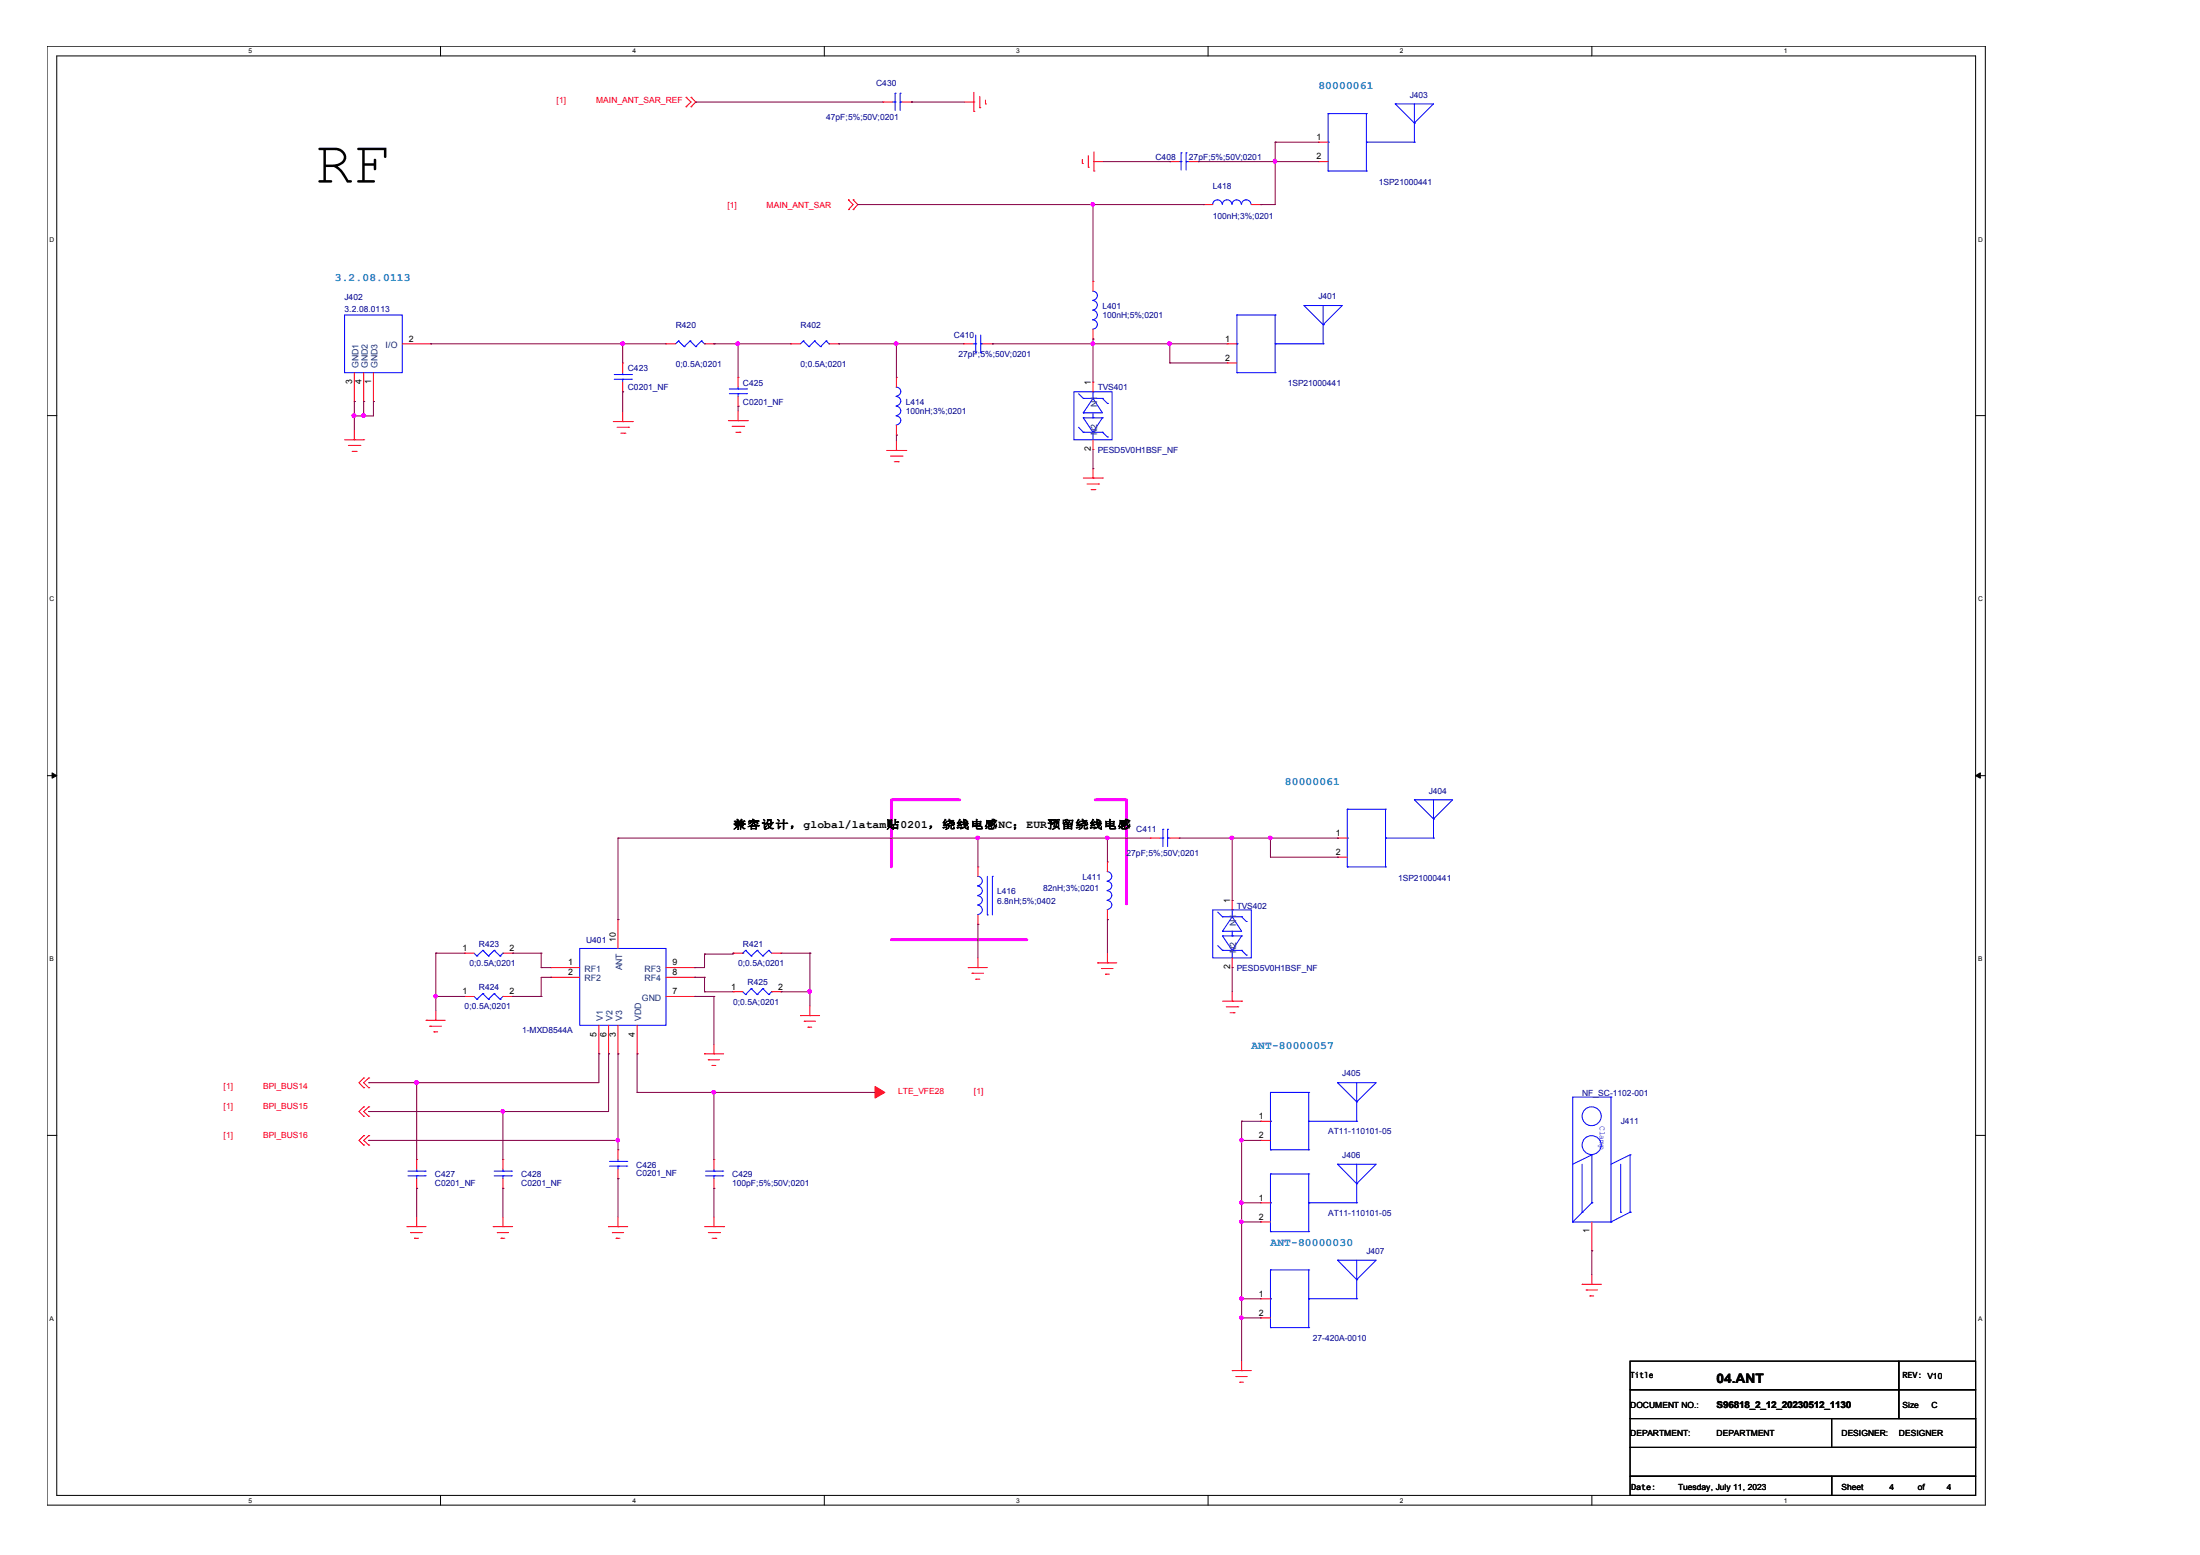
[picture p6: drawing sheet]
<svg xmlns="http://www.w3.org/2000/svg" width="297mm" height="210mm" viewBox="0 0 297 210" stroke-linecap="round" stroke-linejoin="round" font-family="sans-serif">
<path d="M6.3 6.2h261.8v197h-261.8zM7.7 7.5h259v194.4h-259z" fill="none" stroke="#000" stroke-width=".14"/>
<g fill="#fff">
<path d="M33.6 6.4h.5v1h-.5z"/>
<path d="M33.6 202h.5v1h-.5z"/>
</g>
<path d="M59.5 6.2v1.3M59.5 201.9v1.3" fill="none" stroke="#000" stroke-width=".14"/>
<g fill="#fff">
<path d="M85.4 6.4h.5v1h-.5z"/>
<path d="M85.4 202h.5v1h-.5z"/>
</g>
<path d="M111.3 6.2v1.3M111.3 201.9v1.3" fill="none" stroke="#000" stroke-width=".14"/>
<g fill="#fff">
<path d="M137.2 6.4h.5v1h-.5z"/>
<path d="M137.2 202h.5v1h-.5z"/>
</g>
<path d="M163.1 6.2v1.3M163.1 201.9v1.3" fill="none" stroke="#000" stroke-width=".14"/>
<g fill="#fff">
<path d="M189 6.4h.5v1h-.5z"/>
<path d="M189 202h.5v1h-.5z"/>
</g>
<path d="M214.9 6.2v1.3M214.9 201.9v1.3" fill="none" stroke="#000" stroke-width=".14"/>
<g fill="#fff">
<path d="M240.8 6.4h.5v1h-.5z"/>
<path d="M240.8 202h.5v1h-.5z"/>
<path d="M6.7 31.8h.6v1h-.6z"/>
<path d="M267.1 31.8h.6v1h-.6z"/>
<path d="M6.7 80.4h.6v1h-.6z"/>
<path d="M267.1 80.4h.6v1h-.6z"/>
</g>
<path d="M6.3 56.1h1.4M266.7 56.1h1.4" fill="none" stroke="#000" stroke-width=".14"/>
<g fill="#fff">
<path d="M6.7 129h.6v1h-.6z"/>
<path d="M267.1 129h.6v1h-.6z"/>
</g>
<path d="M6.3 104.7h1.4M266.7 104.7h1.4" fill="none" stroke="#000" stroke-width=".14"/>
<g fill="#000" stroke="#000" stroke-width=".14">
<path d="M7 104.3l.7 .4-.7 .3z" fill-rule="evenodd"/>
<path d="M266.7 104.7l.7-.4v.7z" fill-rule="evenodd"/>
</g>
<g fill="#fff">
<path d="M6.7 177.5h.5v1h-.5z"/>
<path d="M267.1 177.5h.5v1h-.5z"/>
</g>
<path d="M6.3 153.3h1.4M266.7 153.3h1.4M220.1 183.7h36.3v3.9h-36.3zM220.1 187.6h36.3v3.9h-36.3zM220.1 199.3h27.2v2.6h-27.2zM220.1 195.4h46.6v3.9h-46.6zM220.1 191.5h46.6v3.9h-46.6zM247.3 199.3h19.4v2.6h-19.4zM247.3 191.5h19.4v3.9h-19.4zM256.4 183.7h10.3v3.9h-10.3zM256.4 187.6h10.3v3.9h-10.3z" fill="none" stroke="#000" stroke-width=".14"/>
<path d="M120.4 108h31.7v18.8h-31.7z" fill="none" stroke="#f0f" stroke-width=".38" stroke-dasharray="18.3 18.3"/>
<g fill="none" stroke="#f00" stroke-width=".14">
<path d="M92.6 13.1h.1M92.6 14.4h.1M92.6 13.1l.7 .7-.7 .6M93.3 14.4h.1M93.3 13.1h.1M93.3 13.1l.6 .7-.6 .6M119.2 13.8h.1M119.2 13.8h1.3M121.8 13.8h1.3M123.1 13.8h.1M130.2 13.8h1.3M131.5 13.8h.1"/>
<path d="M131.5 15h.1M131.5 12.5v2.5M132.3 14.5h.1M132.3 13v1.5M133.1 14h.1M133.1 13.5v.5M178 19.2h.1M178 19.2h1.3M114.6 28.3h.1M114.6 27h.1M114.6 27l.6 .6-.6 .7M115.2 27h.1"/>
<path d="M115.2 28.3h.1M115.2 27l.6 .6-.6 .7M146.1 22.1h.1M146.1 21.5v.6M146.9 22.6h.1M146.9 21v1.6M147.6 38h.1M147.6 38v1.3M147.7 21.8h.1M147.7 23.1h.1M147.7 21.8h1.3M147.7 20.5v2.6"/>
<path d="M157.9 21.8h.1M157.9 21.8h1.3M160.5 21.8h1.3M161.8 21.8h.1M162.5 27.6h.1M162.5 27.6h1.2M169 27.6h1.2M170.2 27.6h.1M178 21.8h.1M178 21.8h1.3M46.5 59.4h2.6M47.8 59.4h.1"/>
<path d="M47.8 54.2h.1M47.8 50.3v3.9M47.8 58.1v1.3M49.1 59.4h.1M49.1 54.2h.1M49.1 50.3v3.9M50.4 54.2h.1M50.4 50.3v3.9M54.3 46.4h3.9M58.2 46.4h.1M82.8 56.9h2.6M83.3 57.7h1.6"/>
<path d="M83.8 58.5h.6M84.1 56.9h.1M84.1 49h.1M84.1 52.9h.1M84.1 49v1.3M84.1 51.6v1.3M84.1 55.6v1.3M84.4 58.5h.1M84.9 57.7h.1M85.4 56.9h.1M89.9 46.4h.1M89.9 46.4h1.3"/>
<path d="M95.1 46.4h1.3M96.4 46.4h.1M98.3 56.8h2.6M98.8 57.5h1.6M99.4 58.3h.5M99.7 56.8h.1M99.7 50.9h.1M99.7 54.8h.1M99.7 50.9v1.4M99.7 53.5v1.3M99.7 55.5v1.3M99.9 58.3h.1"/>
<path d="M100.4 57.5h.1M100.9 56.8h.1M106.8 46.4h.1M106.8 46.4h1.3M111.9 46.4h1.3M113.2 46.4h.1M121 50.9h.1M121 58.7h.1M121 50.9v1.4M121 57.4v1.3M121 59.5v1.3M130.1 46.4h.1"/>
<path d="M130.1 46.4h1.3M132.7 46.4h1.3M134 46.4h.1M147.6 45.8h.1M147.6 51.6h.1M147.6 44.5v1.3M147.6 51.6v1.3M147.6 59.4v1.3M165.7 46.4h.1M165.7 49h.1M165.7 46.4h1.3M165.7 49h1.3"/>
<path d="M47 60.1h1.6M47.5 60.9h.6M48.1 60.9h.1M48.6 60.1h.1M119.7 60.8h2.6M120.2 61.6h1.6M120.7 62.3h.6M121 60.8h.1M121.3 62.3h.1M121.8 61.6h.1M122.3 60.8h.1M146.3 64.5h2.5"/>
<path d="M146.8 65.3h1.5M147.3 66.1h.5M147.6 64.5h.1M147.6 60.7h.1M147.6 63.3v1.2M147.8 66.1h.1M148.3 65.3h.1M148.8 64.5h.1M132 117h.1M132 117v1.3M149.5 116.3h.1M149.5 116.3v1.4"/>
<path d="M155.3 113.1h.1M155.3 113.1h1.3M157.9 113.1h1.3M159.2 113.1h.1M180.6 113.1h.1M180.6 115.7h.1M180.6 113.1h1.3M180.6 115.7h1.3M57.5 137.7h.1M57.5 137.7h2.6M58 138.5h.1M58 138.5h1.6"/>
<path d="M58.6 139.3h.1M58.6 139.3h.5M58.8 137.7h.1M58.8 136.5v1.2M62.7 134.5h.1M62.7 128.7h.1M62.7 134.5h1.3M62.7 128.7h1.3M67.9 134.5h1.3M67.9 128.7h1.3M69.2 134.5h.1M69.2 128.7h.1"/>
<path d="M74.4 130.6h.1M74.4 131.9h.1M74.4 130.6h3.9M74.4 131.9h3.9M80.9 138.4v3.9M82.2 138.4v3.9M83.4 124.1h.1M83.4 124.1v3.9M83.4 138.4v3.9M86 138.4v3.9M89.9 130.6h3.9M89.9 131.9h3.9"/>
<path d="M89.9 134.5h3.9M93.8 134.5h.1M93.8 131.9h.1M93.8 130.6h.1M99 133.9h.1M99 128.7h.1M99 133.9h1.3M99 128.7h1.3M104.2 133.9h1.3M104.2 128.7h1.3M105.5 133.9h.1M105.5 128.7h.1"/>
<path d="M108.1 137.1h.1M108.1 137.1h2.6M108.6 137.9h.1M108.6 137.9h1.5M109.1 138.7h.1M109.1 138.7h.5M109.3 137.1h.1M109.3 135.8v1.3M130.7 130.6h.1M130.7 130.6h2.6M131.2 131.4h.1M131.2 131.4h1.6"/>
<path d="M131.7 132.2h.1M131.7 132.2h.6M132 130.6h.1M132 124.8h.1M132 123.5v1.3M132 129.3v1.3M148.2 130h.1M148.2 130h2.6M148.7 130.7h.1M148.7 130.7h1.6M149.3 131.5h.1M149.3 131.5h.5"/>
<path d="M149.5 130h.1M149.5 124.1h.1M149.5 122.8v1.3M149.5 128.7v1.3M165.1 135.1h2.5M165.6 135.9h1.5M166.1 136.7h.5M166.4 135.1h.1M166.4 121.6h.1M166.4 130.6h.1M166.4 121.6v1.2M166.4 129.3v1.3"/>
<path d="M166.4 133.9v1.2M166.6 136.7h.1M167.1 135.9h.1M167.6 135.1h.1M49.1 146.8h.1M49.1 145.5h.1M49.1 149.4h.1M49.1 150.7h.1M49.1 153.3h.1M49.1 154.6h.1M49.1 145.5l-.6 .6 .6 .7M49.1 149.4l-.6 .6 .6 .7"/>
<path d="M49.1 153.3l-.6 .6 .6 .7M49.8 146.8h.1M49.8 145.5h.1M49.8 149.4h.1M49.8 150.7h.1M49.8 153.3h.1M49.8 154.6h.1M49.8 145.5l-.7 .6 .7 .7M49.8 149.4l-.7 .6 .7 .7M49.8 153.3l-.7 .6 .7 .7M56.3 156.5h.1M56.3 156.5v1.3"/>
<path d="M56.3 159.1v1.3M67.9 156.5h.1M67.9 156.5v1.3M67.9 159.1v1.3M80.9 142.3h.1M82.2 142.3h.1M83.4 155.2h.1M83.4 159.1h.1M83.4 142.3h.1M83.4 155.2v1.3M83.4 157.8v1.3M86 142.3h.1"/>
<path d="M95.1 142.3h.1M95.1 142.3h2.6M95.6 143.1h.1M95.6 143.1h1.6M96.1 143.8h.1M96.1 143.8h.5M96.4 142.3h.1M96.4 156.5h.1M96.4 141v1.3M96.4 156.5v1.3M96.4 159.1v1.3M170.2 151.4h.1"/>
<path d="M170.2 153.9h.1M170.2 151.4h1.3M170.2 153.9h1.3M54.9 165.6h.1M54.9 165.6h2.6M55.5 166.4h.1M55.5 166.4h1.5M56 167.1h.1M56 167.1h.5M56.3 165.6h.1M56.3 160.4h.1M56.3 164.3v1.3"/>
<path d="M66.6 165.6h.1M66.6 165.6h2.6M67.1 166.4h.1M67.1 166.4h1.6M67.6 167.1h.1M67.6 167.1h.6M67.9 165.6h.1M67.9 160.4h.1M67.9 164.3v1.3M82.2 165.6h.1M82.2 165.6h2.6M82.7 166.4h.1"/>
<path d="M82.7 166.4h1.5M83.2 167.1h.1M83.2 167.1h.5M83.4 165.6h.1M83.4 164.3v1.3M95.1 165.6h2.6M95.6 166.4h1.6M96.1 167.1h.5M96.4 165.6h.1M96.4 160.4h.1M96.4 164.3v1.3M96.6 167.1h.1"/>
<path d="M97.2 166.4h.1M97.7 165.6h.1M170.2 162.4h.1M170.2 164.9h.1M170.2 175.3h.1M170.2 177.9h.1M170.2 162.4h1.3M170.2 164.9h1.3M170.2 175.3h1.3M170.2 177.9h1.3M213.6 173.4h.1M213.6 173.4h2.6"/>
<path d="M214.2 174.1h.1M214.2 174.1h1.5M214.7 174.9h.1M214.7 174.9h.5M214.9 173.4h.1M214.9 168.8h.1M214.9 164.9v3.9M214.9 172.1v1.3M166.4 185h.1M166.4 185h2.6M166.9 185.8h.1M166.9 185.8h1.5"/>
<path d="M167.4 186.6h.1M167.4 186.6h.5M167.6 185h.1M167.6 183.7v1.3"/>
</g>
<path d="M118.2 146.7l1.3 .8-1.3 .7z" fill-rule="evenodd" fill="#f00" stroke="#f00" stroke-width=".14"/>
<g fill="none" stroke="#00f" stroke-width=".14">
<path d="M120.5 13.8h.4M120.9 12.6h.1M120.9 13.8h.1M120.9 12.6v2.3M121.5 13.8h.1M121.5 12.6h.1M121.5 13.8h.3M121.5 12.6v2.3M179.3 15.3h.1M179.3 19.2h.1M179.3 15.3h5.2M179.3 15.3v7.8"/>
<path d="M184.5 19.2h.1M184.5 15.3h.1M184.5 19.2h6.5M184.5 15.3v7.8M188.4 14h.1M188.4 14h5.1l-2.5 2.6M188.4 14l2.6 2.6M191 16.6h.1M191 19.2h.1M191 14v5.2M147.5 39.3a.61 .61 0 0 1 .7 .6 .61 .61 0 0 1-.7 .6M159.2 21.8h.3"/>
<path d="M159.5 21.8h.1M159.5 20.6h.1M159.5 20.6v2.4M160.1 20.6h.1M160.1 21.8h.1M160.1 21.8h.4M160.1 20.6v2.4M163.7 27.6a.64 .64 0 0 1 .7-.6 .64 .64 0 0 1 .6 .6M165.1 27.6a.64 .64 0 0 1 .6-.6 .64 .64 0 0 1 .6 .6M166.4 27.6a.61 .61 0 0 1 .6-.6 .61 .61 0 0 1 .6 .6M167.6 27.6a.64 .64 0 0 1 .7-.6 .64 .64 0 0 1 .6 .6M179.3 23.1h.1"/>
<path d="M179.3 23.1h5.2M184.5 23.1h.1M46.5 42.5h7.8v7.8h-7.8zM82.9 51.2h2.4M82.9 50.6h2.4M84.1 50.6h.1M84.1 51.2h.1M84.1 50.3v.3M84.1 51.2v.4M85.3 51.2h.1M85.3 50.6h.1M91.6 46h.1"/>
<path d="M91.6 46l-.4 .4M91.6 46l.8 .8M92.4 46.8h.1M93.2 46h.1M93.2 46l-.8 .8M93.2 46l.7 .8M93.9 46.8h.1M94.7 46h.1M94.7 46l-.8 .8M94.7 46l.4 .4M95.1 46.4h.1M98.5 53.1h2.3"/>
<path d="M98.5 52.5h2.3M99.7 52.5h.1M99.7 53.1h.1M99.7 52.3v.2M99.7 53.1v.4M100.8 53.1h.1M100.8 52.5h.1M108.5 46h.1M108.5 46l-.4 .4M108.5 46l.7 .8M109.2 46.8h.1M110 46h.1"/>
<path d="M110 46l-.8 .8M110 46l.8 .8M110.8 46.8h.1M111.5 46h.1M111.5 46l-.7 .8M111.5 46l.4 .4M111.9 46.4h.1M121 52.3a.61 .61 0 0 1 .6 .6 .61 .61 0 0 1-.6 .6M121 53.5a.64 .64 0 0 1 .6 .7 .64 .64 0 0 1-.6 .6M121 54.8a.64 .64 0 0 1 .6 .7 .64 .64 0 0 1-.6 .6M121 56.1a.61 .61 0 0 1 .6 .7 .61 .61 0 0 1-.6 .6M131.4 46.4h.3"/>
<path d="M131.7 47.6h.1M131.7 46.4h.1M131.7 45.2v2.4M132.4 46.4h.1M132.4 47.6h.1M132.4 46.4h.3M132.4 45.2v2.4M145 52.9h5.2v6.5h-5.2zM145.6 57.7l.7 .6M145.6 53.1l.7 .7M146.3 58.3h.1M146.3 56.4h.1"/>
<path d="M146.3 55.7h.1M146.3 53.8h.1M146.3 58.3h2.5M146.3 56.4l1.3 1.9M146.3 56.4h2.5M146.3 53.8h2.5M147.5 40.6a.64 .64 0 0 1 .7 .6 .64 .64 0 0 1-.7 .6M147.5 41.9a.64 .64 0 0 1 .7 .6 .64 .64 0 0 1-.7 .7M147.5 43.2a.61 .61 0 0 1 .7 .6 .61 .61 0 0 1-.7 .6M147.6 58.3h.1M147.6 56.4h.1M147.6 53.8h.1"/>
<path d="M147.6 52.9h.1M147.6 52.9v.9M147.6 55.7v.7M147.6 58.3v1.1M147.6 53.8l-1.3 1.9M147.6 53.8l1.2 1.9h-2.5M148.8 58.3h.1M148.8 56.4h.1M148.8 53.8h.1M148.8 56.4l-1.2 1.9M148.8 58.3l.7 .7M148.8 53.8l.7 .7"/>
<path d="M149.5 59h.1M149.5 54.5h.1M167 42.5h.1M167 50.3h.1M167 46.4h.1M167 42.5h5.2M167 42.5v7.8M167 50.3h5.2M172.2 46.4h.1M172.2 42.5h.1M172.2 50.3h.1M172.2 46.4h6.4"/>
<path d="M172.2 42.5v7.8M176.1 41.2h.1M176.1 41.2h5.1l-2.6 2.6M176.1 41.2l2.5 2.6M178.6 43.8h.1M178.6 46.4h.1M178.6 41.2v5.2M132 118.3a.64 .64 0 0 1 .6 .6 .64 .64 0 0 1-.6 .7M132 119.6a.64 .64 0 0 1 .6 .6 .64 .64 0 0 1-.6 .7M133.3 118.3v5.2M134 118.3h.1M134 118.3v5.2"/>
<path d="M149.5 117.7a.64 .64 0 0 1 .6 .6 .64 .64 0 0 1-.6 .6M149.5 119a.61 .61 0 0 1 .6 .6 .61 .61 0 0 1-.6 .6M156.6 113.1h.4M157 111.9h.1M157 113.1h.1M157 111.9v2.4M157.6 113.1h.1M157.6 111.9h.1M157.6 113.1h.3M157.6 111.9v2.4M181.9 109.2h.1M181.9 117h.1"/>
<path d="M181.9 113.1h.1M181.9 109.2h5.2M181.9 109.2v7.8M181.9 117h5.2M187.1 113.1h.1M187.1 109.2h.1M187.1 117h.1M187.1 113.1h6.4M187.1 109.2v7.8M191 108h.1M191 108h5.1l-2.6 2.5M191 108l2.5 2.5"/>
<path d="M193.5 110.5h.1M193.5 113.1h.1M193.5 108v5.1M64 134.5l.4 .4M64 128.7l.4 .3M64.4 134.9h.1M64.4 129h.1M65.2 134.1h.1M65.2 128.3h.1M65.2 134.1l-.8 .8M65.2 134.1l.8 .8M65.2 128.3l-.8 .7"/>
<path d="M65.2 128.3l.8 .7M66 134.9h.1M66 129h.1M66.7 134.1h.1M66.7 128.3h.1M66.7 134.1l-.7 .8M66.7 134.1l.8 .8M66.7 128.3l-.7 .7M66.7 128.3l.8 .7M67.5 134.9h.1M67.5 129h.1M67.9 134.5h.1"/>
<path d="M67.9 128.7h.1M67.9 134.5l-.4 .4M67.9 128.7l-.4 .3M78.3 128h11.6v10.4h-11.6zM100.3 128.7h.1M100.3 133.9l.4 .4M100.7 134.3h.1M100.7 128.3h.1M100.7 128.3l.7 .7M100.7 128.3l-.4 .4M101.4 133.4h.1M101.4 129h.1"/>
<path d="M101.4 133.4l-.7 .9M101.4 133.4l.8 .9M102.2 134.3h.1M102.2 128.3h.1M102.2 128.3l.8 .7M102.2 128.3l-.8 .7M103 133.4h.1M103 129h.1M103 133.4l-.8 .9M103 133.4l.8 .9M103.8 134.3h.1M103.8 128.3h.1"/>
<path d="M103.8 128.3l.4 .4M103.8 128.3l-.8 .7M104.2 133.9h.1M104.2 133.9l-.4 .4M132 120.9a.61 .61 0 0 1 .6 .6 .61 .61 0 0 1-.6 .6M132 122.2a.64 .64 0 0 1 .6 .6 .64 .64 0 0 1-.6 .7M133.3 123.5h.1M149.5 120.2a.64 .64 0 0 1 .6 .7 .64 .64 0 0 1-.6 .6M149.5 121.6a.61 .61 0 0 1 .6 .6 .61 .61 0 0 1-.6 .6M163.7 122.8h5.3v6.5h-5.3zM164.4 127.6l.7 .7M164.4 123.1l.7 .7"/>
<path d="M165.1 128.3h.1M165.1 126.3h.1M165.1 125.7h.1M165.1 123.8h.1M165.1 128.3h2.5M165.1 126.3l1.3 2M165.1 126.3h2.5M165.1 123.8h2.5M166.4 128.3h.1M166.4 126.3h.1M166.4 123.8h.1M166.4 122.8h.1"/>
<path d="M166.4 122.8v1M166.4 125.7v.6M166.4 128.3v1M166.4 123.8l-1.3 1.9M166.4 123.8l1.2 1.9h-2.5M167.6 128.3h.1M167.6 126.3h.1M167.6 123.8h.1M167.6 126.3l-1.2 2M167.6 128.3l.7 .6M167.6 123.8l.7 .6M168.3 128.9h.1"/>
<path d="M168.3 124.4h.1M55.1 158.7h2.3M55.1 158.1h2.3M56.3 158.1h.1M56.3 158.7h.1M56.3 157.8v.3M56.3 158.7v.4M57.4 158.7h.1M57.4 158.1h.1M66.7 158.7h2.3M66.7 158.1h2.3M67.9 158.1h.1"/>
<path d="M67.9 158.7h.1M67.9 157.8v.3M67.9 158.7v.4M69 158.7h.1M69 158.1h.1M82.3 157.4h2.3M82.3 156.8h2.3M83.4 156.8h.1M83.4 157.4h.1M83.4 156.5v.3M83.4 157.4v.4M84.6 157.4h.1"/>
<path d="M84.6 156.8h.1M95.2 158.7h2.4M95.2 158.1h2.4M96.4 158.1h.1M96.4 158.7h.1M96.4 157.8v.3M96.4 158.7v.4M97.6 158.7h.1M97.6 158.1h.1M171.5 147.5h.1M171.5 155.2h.1M171.5 151.4h.1"/>
<path d="M171.5 158.5h.1M171.5 147.5h5.2M171.5 147.5v7.7M171.5 158.5v7.8M171.5 155.2h5.2M171.5 158.5h5.2M176.7 151.4h.1M176.7 147.5h.1M176.7 155.2h.1M176.7 158.5h.1M176.7 151.4h6.5M176.7 147.5v7.7"/>
<path d="M176.7 158.5v7.8M180.6 146.1h.1M180.6 157.2h.1M180.6 146.1h5.2l-2.6 2.6M180.6 146.1l2.6 2.6M180.6 157.2h5.2l-2.6 2.6M180.6 157.2l2.6 2.6M183.2 148.7h.1M183.2 151.4h.1M183.2 159.8h.1M183.2 146.1v5.3M183.2 157.2v5.2"/>
<path d="M213.6 157.2v6.4M214.9 155.9h.1M214.9 155.9l-2.6 1.3M214.9 155.9v6.5M217.5 148.1h.1M217.5 148.1h-5.2v16.8M217.5 148.1v16.8M218.8 157.2v6.4M220.1 155.9h.1M220.1 155.9l-2.6 1.3M220.1 155.9v7.7M171.5 166.3h.1"/>
<path d="M171.5 162.4h.1M171.5 171.4h.1M171.5 179.2h.1M171.5 175.3h.1M171.5 171.4v7.8M171.5 166.3h5.2M171.5 171.4h5.2M171.5 179.2h5.2M176.7 162.4h.1M176.7 166.3h.1M176.7 175.3h.1M176.7 171.4h.1"/>
<path d="M176.7 179.2h.1M176.7 171.4v7.8M176.7 162.4h6.5M176.7 175.3h6.5M180.6 170.1h.1M180.6 170.1h5.2l-2.6 2.6M180.6 170.1l2.6 2.6M183.2 162.4h.1M183.2 172.7h.1M183.2 175.3h.1M183.2 170.1v5.2M212.3 164.9h.1"/>
<path d="M212.3 164.9h5.2M213.6 163.6h.1M214.9 162.4h.1M214.9 162.4l-2.6 2.5M217.5 164.9h.1M218.8 163.6h.1M220.1 163.6h.1M220.1 163.6l-2.6 1.3"/>
<circle cx="214.9" cy="154.6" r="1.28"/>
<circle cx="214.9" cy="150.7" r="1.28"/>
</g>
<g fill="none" stroke="#800040" stroke-width=".14">
<path d="M93.9 13.8h.1M93.9 13.8h25.3M123.1 13.8h.1M123.1 13.8h7.1M172.2 19.2h.1M172.2 19.2v8.4h-2M172.2 19.2h5.8M115.8 27.6h.1M115.8 27.6h46.7M147.6 27.6h.1M147.6 27.6v10.4M149 21.8h8.9"/>
<path d="M157.9 21.8h.1M161.8 21.8h.1M161.8 21.8h16.2M162.5 27.6h.1M170.2 27.6h.1M172.2 21.8h.1M47.8 54.2h.1M47.8 56.1h.1M47.8 54.2v3.9M49.1 54.2h.1M49.1 56.1h.1M49.1 54.2v1.9"/>
<path d="M50.4 54.2h.1M50.4 54.2v1.9h-2.6M58.2 46.4h.1M58.2 46.4h31.7M84.1 46.4h.1M84.1 52.9h.1M84.1 46.4v2.6M84.1 52.9v2.7M96.4 46.4h.1M96.4 46.4h10.4M99.7 46.4h.1M99.7 54.8h.1"/>
<path d="M99.7 46.4v4.5M99.7 54.8v.7M113.2 46.4h.1M113.2 46.4h16.9M121 58.7h.1M121 46.4h.1M121 46.4v4.5M121 58.7v.8M134 46.4h.1M134 46.4h31.7M147.6 45.8h.1M147.6 46.4h.1"/>
<path d="M147.6 45.8v5.8M157.9 49h.1M157.9 46.4h.1M157.9 49h7.8M157.9 46.4v2.6M147.6 63.3h.1M147.6 60.7v2.6M83.4 113.1h.1M83.4 113.1h71.9M83.4 113.1v11M132 113.1h.1M132 113.1v3.9"/>
<path d="M149.5 113.1h.1M149.5 113.1v3.2M159.2 113.1h21.4M166.4 113.1h.1M166.4 113.1v8.5M171.5 113.1h.1M171.5 113.1v2.6h9.1M180.6 113.1h.1M180.6 115.7h.1M58.8 128.7h.1M58.8 134.5h.1M58.8 128.7h3.9"/>
<path d="M58.8 128.7v7.8M58.8 134.5h3.9M69.2 128.7h.1M69.2 134.5h.1M69.2 128.7h3.9M69.2 134.5h3.9M73.1 128.7h.1M73.1 130.6h.1M73.1 134.5h.1M73.1 130.6h1.3M73.1 128.7v1.9M74.4 131.9h.1"/>
<path d="M74.4 131.9h-1.3v2.6M83.4 124.1h.1M93.8 130.6h.1M93.8 131.9h.1M93.8 134.5h.1M93.8 134.5h2.6M93.8 131.9h1.3M95.1 128.8h.1M95.1 131.9h.1M95.1 133.9h.1M95.1 128.8v1.8h-1.3M95.1 131.9v2"/>
<path d="M95.1 133.9h3.9M96.4 134.5h.1M96.4 134.5v6.5M99 128.7h.1M99 128.7v.1h-3.9M105.5 133.9h.1M105.5 128.7h3.8M105.5 133.9h3.8M109.3 128.7h.1M109.3 133.9h.1M109.3 128.7v7.1M132 124.8h.1"/>
<path d="M132 124.8v4.5M149.5 124.1h.1M149.5 124.1v4.6M166.4 121.6h.1M166.4 130.6h.1M166.4 130.6v3.3M49.8 146.1h.1M49.8 150h.1M49.8 153.9h.1M49.8 153.9h33.6M56.3 146.1h.1M56.3 146.1v10.4"/>
<path d="M67.9 150h.1M67.9 150v6.5M80.9 142.3h.1M80.9 142.3v3.8h-31.1M82.2 142.3h.1M82.2 142.3v7.7h-32.4M83.4 142.3h.1M83.4 153.9h.1M83.4 159.1h.1M83.4 142.3v12.9M83.4 159.1v5.2M86 142.3h.1"/>
<path d="M86 147.5h.1M86 142.3v5.2M86 147.5h32.2M96.4 147.5h.1M96.4 147.5v9M167.6 151.4h.1M167.6 153.9h.1M167.6 151.4v32.3M167.6 151.4h2.6M167.6 153.9h2.6M56.3 160.4h.1M56.3 160.4v3.9"/>
<path d="M67.9 160.4h.1M67.9 160.4v3.9M96.4 160.4h.1M96.4 160.4v3.9M167.6 162.4h.1M167.6 164.9h.1M167.6 175.3h.1M167.6 177.9h.1M167.6 162.4h2.6M167.6 164.9h2.6M167.6 175.3h2.6M167.6 177.9h2.6"/>
<path d="M214.9 168.8h.1M214.9 168.8v3.3"/>
</g>
<g fill="#f0f" stroke="#f0f" stroke-width=".14">
<path d="M167.4 162.2h.4l.1 .1-.1 .2-.2 .1-.2-.1z" fill-rule="evenodd"/>
<path d="M167.4 153.7h.4l.1 .2-.1 .2h-.2h-.2z" fill-rule="evenodd"/>
<path d="M167.4 175.1h.4l.1 .2-.1 .1-.2 .1-.2-.1z" fill-rule="evenodd"/>
<path d="M167.4 164.7h.4l.1 .2-.1 .2-.2 .1-.2-.1z" fill-rule="evenodd"/>
<path d="M167.4 177.7h.4l.1 .2-.1 .1-.2 .1-.2-.1z" fill-rule="evenodd"/>
<path d="M147.4 27.4h.3l.1 .2-.1 .1-.2 .1-.1-.1z" fill-rule="evenodd"/>
<path d="M172 21.6l.1-.1 .2 .1v.3l-.2 .1-.1-.1z" fill-rule="evenodd"/>
<path d="M149.3 112.9h.4v.2v.2h-.2h-.2z" fill-rule="evenodd"/>
<path d="M147.4 46.2h.3l.1 .2-.1 .1-.2 .1-.1-.1z" fill-rule="evenodd"/>
<path d="M58.6 134.3h.4l.1 .2-.1 .1-.2 .1-.2-.1z" fill-rule="evenodd"/>
<path d="M109.2 133.6h.1l.2 .1v.3l-.2 .1-.1-.1z" fill-rule="evenodd"/>
<path d="M96.2 147.3h.3l.1 .1-.1 .2-.1 .1-.2-.1z" fill-rule="evenodd"/>
<path d="M67.7 149.8h.3l.1 .2-.1 .2-.1 .1-.2-.1z" fill-rule="evenodd"/>
<path d="M83.2 153.7h.4l.1 .2-.1 .2h-.2h-.2z" fill-rule="evenodd"/>
<path d="M171.3 112.9h.4v.2v.2h-.2h-.2z" fill-rule="evenodd"/>
<path d="M48.9 55.9h.2l.2 .1-.1 .3-.1 .1-.2-.1z" fill-rule="evenodd"/>
<path d="M167.4 162.2h.4l.1 .1-.1 .2-.2 .1-.2-.1z" fill-rule="evenodd"/>
<path d="M167.4 153.7h.4l.1 .2-.1 .2h-.2h-.2z" fill-rule="evenodd"/>
<path d="M167.4 175.1h.4l.1 .2-.1 .1-.2 .1-.2-.1z" fill-rule="evenodd"/>
<path d="M167.4 164.7h.4l.1 .2-.1 .2-.2 .1-.2-.1z" fill-rule="evenodd"/>
<path d="M167.4 177.7h.4l.1 .2-.1 .1-.2 .1-.2-.1z" fill-rule="evenodd"/>
<path d="M147.4 27.4h.3l.1 .2-.1 .1-.2 .1-.1-.1z" fill-rule="evenodd"/>
<path d="M172 21.6l.1-.1 .2 .1v.3l-.2 .1-.1-.1z" fill-rule="evenodd"/>
<path d="M149.3 112.9h.4v.2v.2h-.2h-.2z" fill-rule="evenodd"/>
<path d="M147.4 46.2h.3l.1 .2-.1 .1-.2 .1-.1-.1z" fill-rule="evenodd"/>
<path d="M58.6 134.3h.4l.1 .2-.1 .1-.2 .1-.2-.1z" fill-rule="evenodd"/>
<path d="M109.2 133.6h.1l.2 .1v.3l-.2 .1-.1-.1z" fill-rule="evenodd"/>
<path d="M96.2 147.3h.3l.1 .1-.1 .2-.1 .1-.2-.1z" fill-rule="evenodd"/>
<path d="M67.7 149.8h.3l.1 .2-.1 .2-.1 .1-.2-.1z" fill-rule="evenodd"/>
<path d="M83.2 153.7h.4l.1 .2-.1 .2h-.2h-.2z" fill-rule="evenodd"/>
<path d="M171.3 112.9h.4v.2v.2h-.2h-.2z" fill-rule="evenodd"/>
<path d="M48.9 55.9h.2l.2 .1-.1 .3-.1 .1-.2-.1z" fill-rule="evenodd"/>
<circle cx="84.1" cy="46.4" r=".25"/>
<circle cx="99.6" cy="46.4" r=".25"/>
<circle cx="121" cy="46.4" r=".25"/>
<circle cx="132" cy="113.1" r=".25"/>
<circle cx="56.2" cy="146.1" r=".25"/>
<circle cx="166.3" cy="113.1" r=".25"/>
<circle cx="157.9" cy="46.4" r=".25"/>
<circle cx="47.8" cy="56.1" r=".26"/>
</g>
<text font-size="8.3" x="42.6" y="24.7">RF</text>
<text font-size="1.8" x="231.8" y="186.7">04.ANT</text>
<g font-size="1.5" fill="#0080bf">
<text x="178" y="12.1">80000061</text>
<text x="45.2" y="38">3.2.08.0113</text>
<text x="173.5" y="106">80000061</text>
<text x="169" y="141.6">ANT-80000057</text>
<text x="171.5" y="168.2">ANT-80000030</text>
</g>
<text font-size="1.5" x="99" y="111.8">兼容设计，global/latam贴0201，绕线电感NC；EUR预留绕线电感</text>
<text font-size="1.3" x="231.8" y="190.1">S96818_2_12_20230512_1130</text>
<g font-size="1.2">
<text x="177.8" y="18.9">1</text>
<text x="177.8" y="21.5">2</text>
<text x="55.2" y="46.1">2</text>
<text x="165.4" y="46.1">1</text>
<text x="47.5" y="51.8" transform="rotate(-90 47.5 51.8)">3</text>
<text x="48.8" y="51.8" transform="rotate(-90 48.8 51.8)">4</text>
<text x="50.1" y="51.8" transform="rotate(-90 50.1 51.8)">1</text>
<text x="147.3" y="52" transform="rotate(-90 147.3 52)">1</text>
<text x="165.4" y="48.7">2</text>
<text x="147.3" y="60.9" transform="rotate(-90 147.3 60.9)">2</text>
<text x="180.3" y="112.8">1</text>
<text x="180.3" y="115.4">2</text>
<text x="166.1" y="121.9" transform="rotate(-90 166.1 121.9)">1</text>
<text x="62.4" y="128.4">1</text>
<text x="68.8" y="128.4">2</text>
<text x="76.7" y="130.3">1</text>
<text x="76.7" y="131.6">2</text>
<text x="83.1" y="127.1" transform="rotate(-90 83.1 127.1)">10</text>
<text x="90.8" y="131.6">8</text>
<text x="90.8" y="130.3">9</text>
<text x="166.1" y="130.8" transform="rotate(-90 166.1 130.8)">2</text>
<text x="62.4" y="134.2">1</text>
<text x="68.8" y="134.2">2</text>
<text x="90.8" y="134.2">7</text>
<text x="98.7" y="133.6">1</text>
<text x="105.1" y="133.6">2</text>
<text x="80.6" y="139.9" transform="rotate(-90 80.6 139.9)">5</text>
<text x="81.9" y="139.9" transform="rotate(-90 81.9 139.9)">6</text>
<text x="83.1" y="139.9" transform="rotate(-90 83.1 139.9)">3</text>
<text x="85.7" y="139.9" transform="rotate(-90 85.7 139.9)">4</text>
<text x="170" y="151.1">1</text>
<text x="170" y="153.6">2</text>
<text x="170" y="162.1">1</text>
<text x="170" y="164.6">2</text>
<text x="214.6" y="166.5" transform="rotate(-90 214.6 166.5)">1</text>
<text x="170" y="175">1</text>
<text x="170" y="177.6">2</text>
</g>
<g font-size="1.2" fill="#004080">
<text x="52.1" y="47">I/O</text>
<text x="48.4" y="49.7" transform="rotate(-90 48.4 49.7)">GND1</text>
<text x="49.7" y="49.7" transform="rotate(-90 49.7 49.7)">GND2</text>
<text x="51" y="49.7" transform="rotate(-90 51 49.7)">GND3</text>
<text x="148.1" y="58.7" transform="rotate(-90 148.1 58.7)">N2</text>
<text x="148.1" y="55" transform="rotate(-90 148.1 55)">N1</text>
<text x="166.9" y="124.9" transform="rotate(-90 166.9 124.9)">N1</text>
<text x="78.9" y="131.2">RF1</text>
<text x="84" y="131" transform="rotate(-90 84 131)">ANT</text>
<text x="87" y="131.2">RF3</text>
<text x="166.9" y="128.7" transform="rotate(-90 166.9 128.7)">N2</text>
<text x="78.9" y="132.5">RF2</text>
<text x="81.4" y="137.8" transform="rotate(-90 81.4 137.8)">V1</text>
<text x="82.7" y="137.8" transform="rotate(-90 82.7 137.8)">V2</text>
<text x="84" y="137.8" transform="rotate(-90 84 137.8)">V3</text>
<text x="86.6" y="137.8" transform="rotate(-90 86.6 137.8)">VDD</text>
<text x="86.7" y="135.1">GND</text>
<text x="87" y="132.5">RF4</text>
</g>
<g font-size="1.1" fill="#000080">
<text x="118.3" y="11.6">C430</text>
<text x="111.5" y="16.1">47pF;5%;50V;0201</text>
<text x="190.3" y="13.2">J403</text>
<text x="156" y="21.6">C408</text>
<text x="160.5" y="21.6">27pF;5%;50V;0201</text>
<text x="163.7" y="25.5">L418</text>
<text x="163.7" y="29.5">100nH;3%;0201</text>
<text x="186.2" y="25">1SP21000441</text>
<text x="46.5" y="40.5">J402</text>
<text x="148.8" y="41.7">L401</text>
<text x="178" y="40.4">J401</text>
<text x="46.5" y="42.1">3.2.08.0113</text>
<text x="91.2" y="44.3">R420</text>
<text x="108.1" y="44.3">R402</text>
<text x="128.8" y="45.6">C410</text>
<text x="148.8" y="43">100nH;5%;0201</text>
<text x="84.8" y="50.1">C423</text>
<text x="84.8" y="52.7">C0201_NF</text>
<text x="91.2" y="49.6">0;0.5A;0201</text>
<text x="100.3" y="52">C425</text>
<text x="108.1" y="49.6">0;0.5A;0201</text>
<text x="129.4" y="48.1">27pF;5%;50V;0201</text>
<text x="148.2" y="52.7">TVS401</text>
<text x="173.9" y="52.2">1SP21000441</text>
<text x="100.3" y="54.6">C0201_NF</text>
<text x="122.3" y="54.6">L414</text>
<text x="122.3" y="55.9">100nH;3%;0201</text>
<text x="148.2" y="61.1">PESD5V0H1BSF_NF</text>
<text x="192.9" y="107.1">J404</text>
<text x="153.4" y="112.3">C411</text>
<text x="146.1" y="118.8">L411</text>
<text x="152.1" y="115.5">27pF;5%;50V;0201</text>
<text x="188.8" y="118.9">1SP21000441</text>
<text x="134.6" y="120.7">L416</text>
<text x="134.6" y="122">6.8nH;5%;0402</text>
<text x="140.8" y="120.3">82nH;3%;0201</text>
<text x="167" y="122.7">TVS402</text>
<text x="63.4" y="130.4">0;0.5A;0201</text>
<text x="64.6" y="127.8">R423</text>
<text x="79.2" y="127.3">U401</text>
<text x="99.7" y="130.4">0;0.5A;0201</text>
<text x="100.3" y="127.8">R421</text>
<text x="167" y="131.1">PESD5V0H1BSF_NF</text>
<text x="62.7" y="136.2">0;0.5A;0201</text>
<text x="64.6" y="133.7">R424</text>
<text x="99" y="135.6">0;0.5A;0201</text>
<text x="100.9" y="133">R425</text>
<text x="70.5" y="139.5">1-MXD8544A</text>
<text x="181.2" y="145.3">J405</text>
<text x="213.6" y="147.9">NF_SC-1102-001</text>
<text x="179.3" y="153.1">AT11-110101-05</text>
<text x="218.8" y="151.8">J411</text>
<text x="58.7" y="158.9">C427</text>
<text x="58.7" y="160.1">C0201_NF</text>
<text x="70.4" y="158.9">C428</text>
<text x="70.4" y="160.1">C0201_NF</text>
<text x="85.9" y="157.6">C426</text>
<text x="85.9" y="158.8">C0201_NF</text>
<text x="98.8" y="158.9">C429</text>
<text x="98.8" y="160.1">100pF;5%;50V;0201</text>
<text x="181.2" y="156.3">J406</text>
<text x="179.3" y="164.1">AT11-110101-05</text>
<text x="184.5" y="169.3">J407</text>
<text x="177.2" y="181.1">27-420A-0010</text>
</g>
<g font-size="1.1" fill="#f00">
<text x="75.1" y="13.9">[1]</text>
<text x="80.5" y="13.9">MAIN_ANT_SAR_REF</text>
<text x="98.2" y="28.1">[1]</text>
<text x="103.5" y="28.1">MAIN_ANT_SAR</text>
<text x="30.2" y="147">[1]</text>
<text x="30.2" y="149.7">[1]</text>
<text x="35.5" y="147">BPI_BUS14</text>
<text x="35.5" y="149.7">BPI_BUS15</text>
<text x="121.3" y="147.6">LTE_VFE28</text>
<text x="131.5" y="147.6">[1]</text>
<text x="30.2" y="153.6">[1]</text>
<text x="35.5" y="153.6">BPI_BUS16</text>
</g>
<text font-size="1.1" fill="#00f" x="216" y="152" transform="rotate(90 216 152)">Clamp</text>
<g font-size="1.1">
<text x="220.1" y="186.1">Title</text>
<text x="220.1" y="190">DOCUMENT NO.:</text>
<text x="256.9" y="190">Size</text>
<text x="256.9" y="186.1">REV: V10</text>
<text x="260.8" y="190">C</text>
<text x="220.1" y="193.9">DEPARTMENT:</text>
<text x="231.8" y="193.9">DEPARTMENT</text>
<text x="248.6" y="193.9">DESIGNER:</text>
<text x="256.4" y="193.9">DESIGNER</text>
<text x="220.2" y="201.1">Date:</text>
<text x="226.6" y="201.1">Tuesday, July 11, 2023</text>
<text x="248.6" y="201.1">Sheet</text>
<text x="255.1" y="201.1">4</text>
<text x="259" y="201.1">of</text>
<text x="262.8" y="201.1">4</text>
</g>
<g font-size=".9">
<text x="33.6" y="7.2">5</text>
<text x="85.4" y="7.2">4</text>
<text x="137.2" y="7.2">3</text>
<text x="189" y="7.2">2</text>
<text x="240.8" y="7.2">1</text>
<text x="6.7" y="32.6">D</text>
<text x="267.1" y="32.6">D</text>
<text x="6.7" y="81.2">C</text>
<text x="267.1" y="81.2">C</text>
<text x="6.7" y="129.8">B</text>
<text x="267.1" y="129.8">B</text>
<text x="6.7" y="178.3">A</text>
<text x="267.1" y="178.3">A</text>
<text x="33.6" y="202.8">5</text>
<text x="85.4" y="202.8">4</text>
<text x="137.2" y="202.8">3</text>
<text x="189" y="202.8">2</text>
<text x="240.8" y="202.8">1</text>
</g>
</svg>
